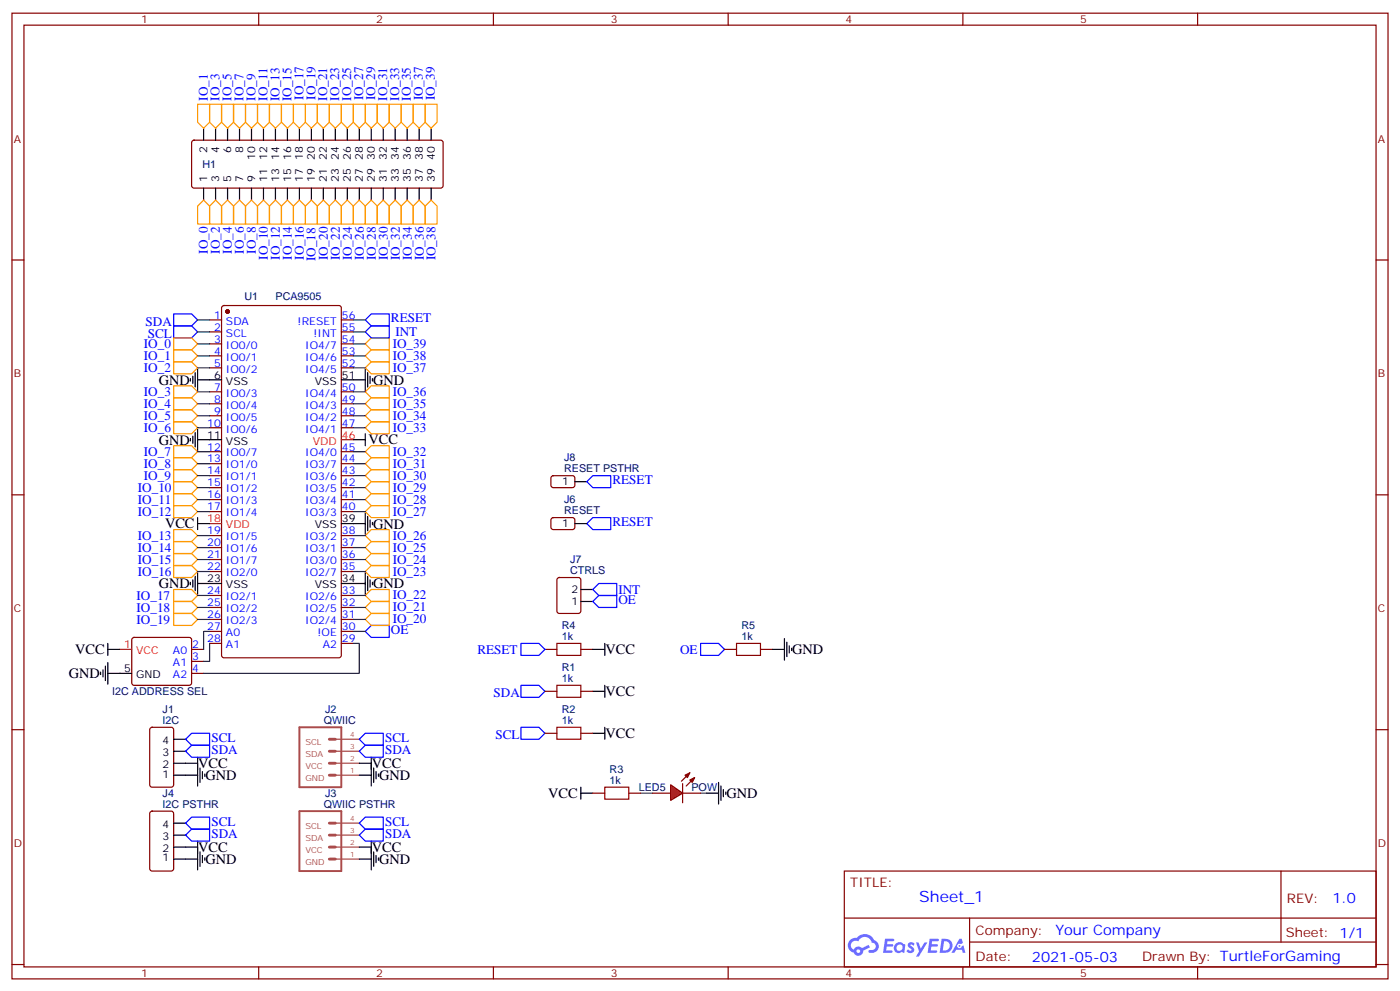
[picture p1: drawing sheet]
<svg xmlns="http://www.w3.org/2000/svg" width="412mm" height="292mm" viewBox="0 0 412 292" stroke-linecap="round" stroke-linejoin="round" font-family="sans-serif">
<g fill="none" stroke="#870000" stroke-width=".35">
<path d="M3.5 3.9h405.4v284.3h-405.4zM7.1 7.4h398.2v277.3h-398.2zM76.2 3.9v3.5M145.3 3.9v3.5M214.5 3.9v3.5M283.6 3.9v3.5M352.8 3.9v3.5M3.5 76.6h3.6M405.3 76.6h3.6M3.5 145.7h3.6M405.3 145.7h3.6M3.5 214.8h3.6"/>
<path d="M405.3 214.8h3.6M248.7 256.5h156.6v28.2h-156.6zM377.3 256.5v20.9M248.7 270.3h156.5M285.6 277.4h119.6M285.6 270.3v14.1M3.5 284h3.6M76.2 284.7v3.5M145.3 284.7v3.5M214.5 284.7v3.5M283.6 284.7v3.5M352.8 284.7v3.5"/>
<path d="M405.3 284h3.6"/>
</g>
<g fill="#5487ff">
<path d="M267.7 277.6a1.22 1.22 0 0 1 1.7 .3l-.4 .6a.47 .47 0 0 0-.3-.4 .47 .47 0 0 0-.5 .2l.1 .2a1.14 1.14 0 0 1 .8 1.8 1.14 1.14 0 0 1-1.9-.1l-.2-.1 .5-.6 .7 .4a.29 .29 0 0 0 .3-.2 .29 .29 0 0 0-.2-.3 1.04 1.04 0 0 1-.6-1.8z"/>
<path d="M260.7 276.4h2.4l.3 .2-.2 .5h-1.8l-.1 .9h1.5l.3 .4-.3 .3h-1.6l-.2 1.1 1.7 .1 .2 .3-.2 .3-2.6 .1z"/>
<path d="M273.8 276.4h2.4l.3 .2-.1 .5h-1.8l-.2 .9h1.6l.3 .4-.4 .3h-1.6l-.1 1.1 1.7 .1 .2 .3-.2 .3h-2.6z"/>
<path d="M282.6 276.4h.7l.3 1.3-.6 .3a.69 .69 0 0 0-1 .2 .69 .69 0 0 0 .4 1 .69 .69 0 0 0 .9-.6l.5-.3 .6 2.2h-.8l-.2-.8h-1.8l-.5 .8h-.8z"/>
<path d="M269.8 277.5h.8l.6 1.8 1.1-1.8h.9l-2.6 4.2h-.8l.9-1.6z"/>
<path d="M277.4 276.4l-.6 4.2h1.3a2.11 2.11 0 0 0 2.5-2.2 2.11 2.11 0 0 0-2.5-2zM278.1 277.1a1.39 1.39 0 0 1 1.7 1.5 1.39 1.39 0 0 1-1.8 1.2h-.3z"/>
<path d="M263.7 278a1.54 1.54 0 0 0-.1 2.2 1.54 1.54 0 0 0 2.2 .1l.6 .3 .3-2.3-.2-.3h-.4a1.49 1.49 0 0 0-2.4 0zM264 279a.94 .94 0 0 1 1.8 0 .94 .94 0 0 1-1.8 0z"/>
<path d="M250.4 276.8a2.18 2.18 0 0 0 1.1 3.7 1.44 1.44 0 0 0 1.6 .9 1.44 1.44 0 0 0 1.2-1.5l2-1-.5-.7-1.9 1a1.47 1.47 0 0 0-2.4 .4 1.39 1.39 0 0 1-.7-1.9 1.39 1.39 0 0 1 2-.5 2.12 2.12 0 0 1 2.2-1.3 2.12 2.12 0 0 1 1.9 1.7 1.14 1.14 0 0 1 1.1 1.4 1.14 1.14 0 0 1-1.7 .7 .43 .43 0 0 0-.5 .4 .43 .43 0 0 0 .4 .5 1.98 1.98 0 0 0 2.5-1.3 1.98 1.98 0 0 0-1.2-2.5 3.1 3.1 0 0 0-5.3-.7l-.9 .1zM252.3 280.1a.55 .55 0 0 1 1.1 0 .55 .55 0 0 1-1.1 0z"/>
<circle cx="282.6" cy="278.5" r=".26"/>
</g>
<path d="M174.6 203.6h3.6M174.6 215.9h3.6M178.2 201.8v3.5M178.2 214.1v3.6M171.1 233.5h3.5M171.1 231.8v3.5" fill="none" stroke="#000" stroke-width=".35"/>
<path d="M188.7 233.5h3.6M206.4 233.5h1.7" fill="none" stroke="#008700" stroke-width=".35"/>
<g fill="#870000" stroke="#870000" stroke-width=".35">
<path d="M203.2 229.7l1.4-.7-.7 1.4z"/>
<path d="M201.8 228.2l1.4-.7-.7 1.5z"/>
</g>
<path d="M192.3 233.5h5.3M201.1 233.5h5.3M201.1 230.7v5.7M203.2 227.5l-2.5 2.5M204.6 229l-2.5 2.4" fill="none" stroke="#870000" stroke-width=".35"/>
<path d="M197.6 231.1l3.5 2.4-3.5 2.2z" fill="#f00" stroke="#870000" stroke-width=".35"/>
<path d="M164 189.4h7.1v3.6h-7.1zM217 189.4h7v3.6h-7zM164 214.1h7.1v3.6h-7.1zM164 201.8h7.1v3.5h-7.1zM178.2 231.8h7v3.5h-7z" fill="none" stroke="#a10000" stroke-width=".35"/>
<g fill="none" stroke="#870000" stroke-width=".35">
<path d="M56.7 41.5l.4-.2h72.7l.5 .2 .2 .5v12.7l-.2 .5-.5 .2h-72.7l-.4-.2-.3-.5v-12.7zM61.7 94.2h3.6M61.7 97.7h3.6M65.5 90.2l.5-.2h33.8l.7 .4v102.6l-.4 .6-34.1 .1-.7-.5v-102.5zM100.5 94.2h3.6M100.5 97.7h3.6M61.7 101.2h3.6M61.7 104.8h3.6M61.7 108.3h3.6M61.7 115.4h3.6M61.7 118.9h3.6M100.5 101.2h3.6"/>
<path d="M100.5 104.8h3.6M100.5 108.3h3.6M100.5 115.4h3.6M100.5 118.9h3.6M61.7 122.4h3.6M61.7 125.9h3.6M61.7 133h3.6M61.7 136.5h3.6M100.5 122.4h3.6M100.5 125.9h3.6M100.5 133h3.6M100.5 136.5h3.6"/>
<path d="M61.7 140.1h3.6M61.7 143.6h3.6M61.7 147.1h3.6M61.7 150.6h3.6M61.7 157.7h3.6M100.5 140.1h3.6M100.5 143.6h3.6M100.5 147.1h3.6M100.5 150.6h3.6M100.5 157.7h3.6M162.5 152.6l.5-.2 5.9 .1 .4 .6v2.4l-.7 .4h-5.9l-.4-.7v-2.1zM162.5 140.3l.5-.2h5.9l.4 .7v2.3l-.7 .5-5.9-.1-.4-.6v-2.1z"/>
<path d="M61.7 161.2h3.6M61.7 164.7h3.6M61.7 168.3h3.6M61.7 175.3h3.6M61.7 178.9h3.6M100.5 161.2h3.6M100.5 164.7h3.6M100.5 168.3h3.6M100.5 175.3h3.6M100.5 178.9h3.6M164.3 170.2l.4-.2h5.7l.6 .5 .1 9.4-.5 .7h-5.9l-.6-.4-.1-9.5zM39 187.9l.5-.2h16.2l.5 .2 .2 .5v12.7l-.2 .5-.5 .2h-16.2l-.5-.2-.2-.5v-12.7z"/>
<path d="M56.4 191.2h3.6M56.4 198.3h3.6M56.4 194.7h3.6M61.7 182.4h3.6M61.7 185.9h3.6M61.7 189.4h3.6M100.5 182.4h3.6M100.5 185.9h3.6M100.5 189.4h3.6M160.5 191.2h3.5M171.1 191.2h3.5M213.4 191.2h3.6"/>
<path d="M224 191.2h3.5M44.3 214.3l.5-.2h5.6l.7 .5 .1 16.5-.5 .6-5.9 .1-.6-.5-.1-16.5zM160.5 215.9h3.5M160.5 203.6h3.5M171.1 215.9h3.5M171.1 203.6h3.5M44.3 239l.5-.2h5.6l.7 .5 .1 16.5-.5 .6-5.9 .1-.6-.5-.1-16.5zM174.6 233.5h3.6M185.2 233.5h3.5"/>
</g>
<g fill="none" stroke="#000" stroke-width=".35">
<path d="M60 37.7v3.6M63.5 37.7v3.6M67 37.7v3.6M70.6 37.7v3.6M74.1 37.7v3.6M77.6 37.7v3.6M81.1 37.7v3.6M84.7 37.7v3.6M88.2 37.7v3.6M91.7 37.7v3.6M95.2 37.7v3.6M98.8 37.7v3.6"/>
<path d="M102.3 37.7v3.6M105.8 37.7v3.6M109.4 37.7v3.6M112.9 37.7v3.6M116.4 37.7v3.6M119.9 37.7v3.6M123.5 37.7v3.6M127 37.7v3.6M60 55.4v3.5M63.5 55.4v3.5M67 55.4v3.5M70.6 55.4v3.5"/>
<path d="M74.1 55.4v3.5M77.6 55.4v3.5M81.1 55.4v3.5M84.7 55.4v3.5M88.2 55.4v3.5M91.7 55.4v3.5M95.2 55.4v3.5M98.8 55.4v3.5M102.3 55.4v3.5M105.8 55.4v3.5M109.4 55.4v3.5M112.9 55.4v3.5"/>
<path d="M116.4 55.4v3.5M119.9 55.4v3.5M123.5 55.4v3.5M127 55.4v3.5M56.1 111.5v.7M56.8 110.8v2.1M57.5 109.7v4.2M58.2 108.7v6.3M58.2 111.8h7.1M100.5 111.8h7.1M107.6 108.7v6.3M108.3 109.7v4.2"/>
<path d="M109 110.8v2.1M109.7 111.5v.7M56.1 129.1v.7M56.8 128.4v2.1M57.5 127.4v4.2M58.2 126.3v6.3M58.2 129.5h7.1M104.1 129.5h3.5M107.6 127.7v3.5M58.2 152.4v3.5M58.2 154.2h3.5M100.5 154.2h7.1"/>
<path d="M107.6 151v6.3M108.3 152v4.3M109 153.1v2.1M109.7 153.8v.7M169.3 154.2h3.6M169.3 141.8h3.6M56.1 171.4v.8M56.8 170.7v2.2M57.5 169.7v4.2M58.2 168.6v6.4M58.2 171.8h7.1M100.5 171.8h7.1"/>
<path d="M107.6 168.6v6.4M108.3 169.7v4.2M109 170.7v2.2M109.7 171.4v.8M171.1 177.1h3.5M171.1 173.6h3.5M29.6 197.9v.7M30.3 197.2v2.1M31 196.1v4.3M31.7 198.3h7.1M31.7 189.4v3.6M31.7 195.1v6.3"/>
<path d="M31.7 191.2h3.6M174.6 191.2h3.6M178.2 189.4v3.6M227.5 191.2h3.6M231.1 188v6.4M231.8 189.1v4.2M232.5 190.1v2.2M233.2 190.9v.7M51.2 217.7h3.5M51.2 228.2h7M51.2 224.7h7M51.2 221.2h3.5"/>
<path d="M58.2 223v8.4M58.9 226.1v4.3M59.6 227.2v2.1M60.3 227.9v.7M105.8 228.2h3.6M105.8 224.7h3.6M109.4 223v8.4M110.1 226.1v4.3M110.8 227.2v2.1M111.5 227.9v.7M208.1 233.5h3.6M211.7 230.4v6.3"/>
<path d="M212.4 231.4v4.3M213.1 232.5v2.1M213.8 233.2v.7M51.2 252.9h7M51.2 249.4h7M51.2 245.9h3.5M51.2 242.4h3.5M58.2 247.6v8.5M58.9 250.8v4.3M59.6 251.9v2.1M60.3 252.6v.7M105.8 252.9h3.6"/>
<path d="M105.8 249.4h3.6M109.4 247.6v8.5M110.1 250.8v4.3M110.8 251.9v2.1M111.5 252.6v.7"/>
</g>
<g fill="none" stroke="#00f" stroke-width=".35">
<path d="M51.2 92.4h5.2l1.8 1.8-1.8 1.8h-5.2zM51.2 96h5.2l1.8 1.7-1.8 1.8h-5.2zM107.6 94.2l1.8-1.8h5.3v3.6h-5.3zM109.4 96h5.3v3.5h-5.3l-1.8-1.8zM172.9 154.2l1.7-1.8h5.3v3.5h-5.3zM172.9 141.8l1.7-1.7h5.3v3.5h-5.3zM174.6 177.1l1.8-1.8h5.3v3.6h-5.3zM174.6 173.6l1.8-1.8h5.3v3.5h-5.3zM107.6 185.9l1.8-1.8h5.3v3.6h-5.3zM153.5 189.4h5.2l1.8 1.8-1.8 1.8h-5.2zM206.4 189.4h5.3l1.7 1.8-1.7 1.8h-5.3zM54.7 217.7l1.7-1.8h5.3v3.5h-5.3z"/>
<path d="M105.8 217.7l1.8-1.8h5.3v3.5h-5.3zM153.5 201.8h5.2l1.8 1.8-1.8 1.7h-5.2zM153.5 214.1h5.2l1.8 1.8-1.8 1.8h-5.2zM54.7 221.2l1.7-1.8h5.3v3.6h-5.3zM105.8 221.2l1.8-1.8h5.3v3.6h-5.3zM54.7 245.9l1.7-1.8h5.3v3.5h-5.3zM54.7 242.4l1.7-1.8h5.3v3.5h-5.3zM105.8 245.9l1.8-1.8h5.3v3.5h-5.3zM105.8 242.4l1.8-1.8h5.3v3.5h-5.3z"/>
</g>
<path d="M88.2 214.1h12.3v17.7h-12.3zM88.2 238.8h12.3v17.7h-12.3z" fill="none" stroke="#a64a4a" stroke-width=".56"/>
<path d="M97 217.7h1.8M97 221.2h1.8M97 224.7h1.8M97 228.2h1.8M97 245.9h1.8M97 249.4h1.8M97 252.9h1.8M97 242.4h1.8" fill="none" stroke="#a64a4a" stroke-width=".85"/>
<path d="M98.9 217.7h6.9M98.9 228.2h6.9M98.9 224.7h6.9M98.9 221.2h6.9M98.9 252.9h6.9M98.9 249.4h6.9M98.9 245.9h6.9M98.9 242.4h6.9" fill="none" stroke="#a64a4a" stroke-width=".35"/>
<g fill="none" stroke="#f90" stroke-width=".35">
<path d="M58.2 30.7h3.5v5.3l-1.7 1.7-1.8-1.7zM61.7 30.7h3.6v5.3l-1.8 1.7-1.8-1.7zM65.3 30.7h3.5v5.3l-1.8 1.7-1.7-1.7zM68.8 30.7h3.5v5.3l-1.7 1.7-1.8-1.7zM72.3 30.7h3.5v5.3l-1.7 1.7-1.8-1.7zM75.8 30.7h3.6v5.3l-1.8 1.7-1.8-1.7zM79.4 30.7h3.5v5.3l-1.8 1.7-1.7-1.7zM82.9 30.7h3.5v5.3l-1.7 1.7-1.8-1.7zM86.4 30.7h3.6v5.3l-1.8 1.7-1.8-1.7zM90 30.7h3.5v5.3l-1.8 1.7-1.7-1.7zM93.5 30.7h3.5v5.3l-1.8 1.7-1.7-1.7zM97 30.7h3.5v5.3l-1.7 1.7-1.8-1.7z"/>
<path d="M100.5 30.7h3.6v5.3l-1.8 1.7-1.8-1.7zM104.1 30.7h3.5v5.3l-1.8 1.7-1.7-1.7zM107.6 30.7h3.5v5.3l-1.7 1.7-1.8-1.7zM111.1 30.7h3.6v5.3l-1.8 1.7-1.8-1.7zM114.7 30.7h3.5v5.3l-1.8 1.7-1.7-1.7zM118.2 30.7h3.5v5.3l-1.8 1.7-1.7-1.7zM121.7 30.7h3.5v5.3l-1.7 1.7-1.8-1.7zM125.2 30.7h3.6v5.3l-1.8 1.7-1.8-1.7zM60 58.9l1.7 1.8v5.3h-3.5v-5.3zM63.5 58.9l1.8 1.8v5.3h-3.6v-5.3zM67 58.9l1.8 1.8v5.3h-3.5v-5.3zM70.6 58.9l1.7 1.8v5.3h-3.5v-5.3z"/>
<path d="M74.1 58.9l1.7 1.8v5.3h-3.5v-5.3zM77.6 58.9l1.8 1.8v5.3h-3.6v-5.3zM81.1 58.9l1.8 1.8v5.3h-3.5v-5.3zM84.7 58.9l1.7 1.8v5.3h-3.5v-5.3zM88.2 58.9l1.8 1.8v5.3h-3.6v-5.3zM91.7 58.9l1.8 1.8v5.3h-3.5v-5.3zM95.2 58.9l1.8 1.8v5.3h-3.5v-5.3zM98.8 58.9l1.7 1.8v5.3h-3.5v-5.3zM102.3 58.9l1.8 1.8v5.3h-3.6v-5.3zM109.4 58.9l1.7 1.8v5.3h-3.5v-5.3zM112.9 58.9l1.8 1.8v5.3h-3.6v-5.3zM116.4 58.9l1.8 1.8v5.3h-3.5v-5.3z"/>
<path d="M119.9 58.9l1.8 1.8v5.3h-3.5v-5.3zM123.5 58.9l1.7 1.8v5.3h-3.5v-5.3zM127 58.9l1.8 1.8v5.3h-3.6v-5.3zM104.1 60.7l1.7-1.8 1.8 1.8v5.3h-3.5zM51.2 99.5h5.2l1.8 1.7-1.8 1.8h-5.2zM51.2 103h5.2l1.8 1.8-1.8 1.7h-5.2zM51.2 106.5h5.2l1.8 1.8-1.8 1.8h-5.2zM51.2 113.6h5.2l1.8 1.8-1.8 1.7h-5.2zM51.2 117.1h5.2l1.8 1.8-1.8 1.7h-5.2zM107.6 118.9l1.8-1.8h5.3v3.5h-5.3zM107.6 115.4l1.8-1.8h5.3v3.5h-5.3zM107.6 101.2l1.8-1.7h5.3v3.5h-5.3z"/>
<path d="M107.6 104.8l1.8-1.8h5.3v3.5h-5.3zM107.6 108.3l1.8-1.8h5.3v3.6h-5.3zM51.2 120.6h5.2l1.8 1.8-1.8 1.8h-5.2zM51.2 124.2h5.2l1.8 1.7-1.8 1.8h-5.2zM51.2 131.2h5.2l1.8 1.8-1.8 1.8h-5.2zM51.2 138.3h5.2l1.8 1.8-1.8 1.7h-5.2zM51.2 134.8h5.2l1.8 1.7-1.8 1.8h-5.2zM107.6 125.9l1.8-1.7h5.3v3.5h-5.3zM107.6 122.4l1.8-1.8h5.3v3.6h-5.3zM107.6 136.5l1.8-1.7h5.3v3.5h-5.3zM107.6 133l1.8-1.8h5.3v3.6h-5.3zM109.4 138.3h5.3v3.5h-5.3l-1.8-1.7z"/>
<path d="M51.2 141.8h5.2l1.8 1.8-1.8 1.7h-5.2zM51.2 155.9h5.2l1.8 1.8-1.8 1.8h-5.2zM51.2 159.5h5.2l1.8 1.7-1.8 1.8h-5.2zM51.2 145.3h5.2l1.8 1.8-1.8 1.8h-5.2zM51.2 148.9h5.2l1.8 1.7-1.8 1.8h-5.2zM107.6 143.6l1.8-1.8h5.3v3.5h-5.3zM107.6 157.7l1.8-1.8h5.3v3.6h-5.3zM107.6 147.1l1.8-1.8h5.3v3.6h-5.3zM107.6 150.6l1.8-1.7h5.3v3.5h-5.3zM51.2 163h5.2l1.8 1.7-1.8 1.8h-5.2zM51.2 166.5h5.2l1.8 1.8-1.8 1.7h-5.2zM51.2 173.6h5.2l1.8 1.7-1.8 1.8h-5.2z"/>
<path d="M51.2 177.1h5.2l1.8 1.8-1.8 1.7h-5.2zM107.6 168.3l1.8-1.8h5.3v3.5h-5.3zM107.6 161.2l1.8-1.7h5.3v3.5h-5.3zM107.6 164.7l1.8-1.7h5.3v3.5h-5.3zM107.6 178.9l1.8-1.8h5.3v3.5h-5.3zM109.4 173.6h5.3v3.5h-5.3l-1.8-1.8zM51.2 180.6h5.2l1.8 1.8-1.8 1.7h-5.2zM107.6 182.4l1.8-1.8h5.3v3.5h-5.3z"/>
</g>
<circle cx="67" cy="91.7" r=".53" fill="#870000" stroke="#870000" stroke-width=".35"/>
<path d="M100.5 129.5h3.6M61.7 154.2h3.6M35.3 191.2h3.5" fill="none" stroke="#f00" stroke-width=".35"/>
<g fill="none" stroke="#008700" stroke-width=".35">
<path d="M58.2 94.2h3.5M58.2 97.7h3.5M104.1 94.2h3.5M104.1 97.7h3.5M58.2 101.2h3.5M58.2 104.8h3.5M58.2 108.3h3.5M58.2 115.4h3.5M58.2 118.9h3.5M104.1 101.2h3.5M104.1 104.8h3.5M104.1 108.3h3.5"/>
<path d="M104.1 115.4h3.5M104.1 118.9h3.5M58.2 122.4h3.5M58.2 125.9h3.5M58.2 133h3.5M58.2 136.5h3.5M104.1 122.4h3.5M104.1 125.9h3.5M104.1 133h3.5M104.1 136.5h3.5M58.2 143.6h3.5M58.2 140.1h3.5"/>
<path d="M58.2 147.1h3.5M58.2 150.6h3.5M58.2 157.7h3.5M104.1 143.6h3.5M104.1 140.1h3.5M104.1 147.1h3.5M104.1 150.6h3.5M104.1 157.7h3.5M58.2 161.2h3.5M58.2 164.7h3.5M58.2 168.3h3.5M58.2 175.3h3.5"/>
<path d="M58.2 178.9h3.5M104.1 161.2h3.5M104.1 164.7h3.5M104.1 168.3h3.5M104.1 175.3h3.5M104.1 178.9h3.5M58.2 182.4h3.5M61.7 185.9h-1.7v5.3M61.7 189.4v5.3h-1.7M104.1 189.4h1.7v8.9h-45.8M104.1 182.4h3.5M104.1 185.9h3.5"/>
</g>
<text font-size="4.6" fill="#00f" x="270.8" y="265.5">Sheet_1</text>
<g font-size="4.2">
<text x="46.7" y="113.3">GND</text>
<text x="109.9" y="113.3">GND</text>
<text x="46.7" y="130.9">GND</text>
<text x="108.6" y="130.8">VCC</text>
<text x="48.6" y="155.5">VCC</text>
<text x="109.9" y="155.6">GND</text>
<text x="46.7" y="173.2">GND</text>
<text x="109.9" y="173.3">GND</text>
<text x="22.1" y="192.6">VCC</text>
<text x="178.3" y="192.6">VCC</text>
<text x="233.4" y="192.7">GND</text>
<text x="20.3" y="199.7">GND</text>
<text x="178.3" y="205">VCC</text>
<text x="178.3" y="217.3">VCC</text>
<text x="58.4" y="226.2">VCC</text>
<text x="109.5" y="226.2">VCC</text>
<text x="60.5" y="229.7">GND</text>
<text x="111.7" y="229.7">GND</text>
<text x="161.5" y="234.9">VCC</text>
<text x="214" y="235">GND</text>
<text x="58.4" y="250.9">VCC</text>
<text x="109.5" y="250.9">VCC</text>
<text x="60.5" y="254.4">GND</text>
<text x="111.7" y="254.4">GND</text>
</g>
<g font-size="4.2" fill="#00f">
<text x="392.5" y="265.7">1.0</text>
<text x="310.9" y="275.3">Your Company</text>
<text x="304" y="283.1">2021-05-03</text>
</g>
<g font-size="3.9" fill="#00f">
<text x="61.2" y="29.7" transform="rotate(-90 61.2 29.7)">IO_1</text>
<text x="64.7" y="29.7" transform="rotate(-90 64.7 29.7)">IO_3</text>
<text x="68.2" y="29.6" transform="rotate(-90 68.2 29.6)">IO_5</text>
<text x="71.7" y="29.7" transform="rotate(-90 71.7 29.7)">IO_7</text>
<text x="75.3" y="29.7" transform="rotate(-90 75.3 29.7)">IO_9</text>
<text x="78.8" y="29.6" transform="rotate(-90 78.8 29.6)">IO_11</text>
<text x="82.3" y="29.8" transform="rotate(-90 82.3 29.8)">IO_13</text>
<text x="85.8" y="29.8" transform="rotate(-90 85.8 29.8)">IO_15</text>
<text x="89.4" y="29.4" transform="rotate(-90 89.4 29.4)">IO_17</text>
<text x="93" y="29.4" transform="rotate(-90 93 29.4)">IO_19</text>
<text x="96.4" y="29.7" transform="rotate(-90 96.4 29.7)">IO_21</text>
<text x="99.9" y="29.7" transform="rotate(-90 99.9 29.7)">IO_23</text>
<text x="103.4" y="29.7" transform="rotate(-90 103.4 29.7)">IO_25</text>
<text x="107" y="29.6" transform="rotate(-90 107 29.6)">IO_27</text>
<text x="110.5" y="29.6" transform="rotate(-90 110.5 29.6)">IO_29</text>
<text x="114" y="29.7" transform="rotate(-90 114 29.7)">IO_31</text>
<text x="117.5" y="29.7" transform="rotate(-90 117.5 29.7)">IO_33</text>
<text x="121.1" y="29.7" transform="rotate(-90 121.1 29.7)">IO_35</text>
<text x="124.6" y="29.6" transform="rotate(-90 124.6 29.6)">IO_37</text>
<text x="128.1" y="29.6" transform="rotate(-90 128.1 29.6)">IO_39</text>
<text x="61.3" y="74.7" transform="rotate(-90 61.3 74.7)">IO_0</text>
<text x="64.8" y="74.7" transform="rotate(-90 64.8 74.7)">IO_2</text>
<text x="68.3" y="74.7" transform="rotate(-90 68.3 74.7)">IO_4</text>
<text x="71.8" y="74.7" transform="rotate(-90 71.8 74.7)">IO_6</text>
<text x="75.4" y="74.7" transform="rotate(-90 75.4 74.7)">IO_8</text>
<text x="78.9" y="76.5" transform="rotate(-90 78.9 76.5)">IO_10</text>
<text x="82.4" y="76.5" transform="rotate(-90 82.4 76.5)">IO_12</text>
<text x="86" y="76.5" transform="rotate(-90 86 76.5)">IO_14</text>
<text x="89.5" y="76.5" transform="rotate(-90 89.5 76.5)">IO_16</text>
<text x="93" y="76.9" transform="rotate(-90 93 76.9)">IO_18</text>
<text x="96.6" y="76.7" transform="rotate(-90 96.6 76.7)">IO_20</text>
<text x="100.1" y="76.7" transform="rotate(-90 100.1 76.7)">IO_22</text>
<text x="103.7" y="76.7" transform="rotate(-90 103.7 76.7)">IO_24</text>
<text x="107.2" y="76.7" transform="rotate(-90 107.2 76.7)">IO_26</text>
<text x="110.7" y="76.7" transform="rotate(-90 110.7 76.7)">IO_28</text>
<text x="114.2" y="76.7" transform="rotate(-90 114.2 76.7)">IO_30</text>
<text x="117.8" y="76.7" transform="rotate(-90 117.8 76.7)">IO_32</text>
<text x="121.3" y="76.7" transform="rotate(-90 121.3 76.7)">IO_34</text>
<text x="124.8" y="76.7" transform="rotate(-90 124.8 76.7)">IO_36</text>
<text x="128.3" y="76.7" transform="rotate(-90 128.3 76.7)">IO_38</text>
<text x="42.9" y="96">SDA</text>
<text x="115.2" y="94.9">RESET</text>
<text x="43.6" y="99.5">SCL</text>
<text x="116.5" y="99">INT</text>
<text x="42.4" y="102.5">IO_0</text>
<text x="42.4" y="106.1">IO_1</text>
<text x="115.7" y="105.9">IO_38</text>
<text x="115.7" y="102.4">IO_39</text>
<text x="42.4" y="109.6">IO_2</text>
<text x="115.7" y="109.5">IO_37</text>
<text x="42.4" y="116.6">IO_3</text>
<text x="115.7" y="116.5">IO_36</text>
<text x="42.4" y="120.2">IO_4</text>
<text x="42.4" y="123.7">IO_5</text>
<text x="115.7" y="123.6">IO_34</text>
<text x="115.7" y="120.1">IO_35</text>
<text x="42.4" y="127.2">IO_6</text>
<text x="115.7" y="127.1">IO_33</text>
<text x="42.4" y="134.3">IO_7</text>
<text x="42.4" y="137.8">IO_8</text>
<text x="115.7" y="134.2">IO_32</text>
<text x="115.7" y="137.7">IO_31</text>
<text x="42.4" y="141.3">IO_9</text>
<text x="115.7" y="141.2">IO_30</text>
<text x="180.4" y="142.5">RESET</text>
<text x="40.6" y="144.9">IO_10</text>
<text x="40.6" y="148.4">IO_11</text>
<text x="115.7" y="144.8">IO_29</text>
<text x="115.7" y="148.3">IO_28</text>
<text x="40.6" y="151.9">IO_12</text>
<text x="115.7" y="151.8">IO_27</text>
<text x="180.4" y="154.9">RESET</text>
<text x="40.6" y="159">IO_13</text>
<text x="115.7" y="158.9">IO_26</text>
<text x="40.6" y="166">IO_15</text>
<text x="40.6" y="162.5">IO_14</text>
<text x="115.7" y="165.9">IO_24</text>
<text x="115.7" y="162.4">IO_25</text>
<text x="40.6" y="169.6">IO_16</text>
<text x="115.7" y="169.4">IO_23</text>
<text x="40.2" y="176.6">IO_17</text>
<text x="115.7" y="176.5">IO_22</text>
<text x="182.2" y="174.8">INT</text>
<text x="182.2" y="177.8">OE</text>
<text x="40.2" y="180.1">IO_18</text>
<text x="40.2" y="183.6">IO_19</text>
<text x="115.7" y="180">IO_21</text>
<text x="115.7" y="183.6">IO_20</text>
<text x="115.2" y="186.6">OE</text>
<text x="140.6" y="192.5">RESET</text>
<text x="200.3" y="192.5">OE</text>
<text x="145.4" y="205.3">SDA</text>
<text x="62.3" y="218.5">SCL</text>
<text x="113.4" y="218.5">SCL</text>
<text x="146" y="217.7">SCL</text>
<text x="62.3" y="222">SDA</text>
<text x="113.4" y="222">SDA</text>
<text x="62.3" y="243.2">SCL</text>
<text x="113.4" y="243.2">SCL</text>
<text x="62.3" y="246.7">SDA</text>
<text x="113.4" y="246.7">SDA</text>
</g>
<g font-size="3.9" fill="#800">
<text x="250.5" y="261.1">TITLE:</text>
<text x="379.1" y="265.7">REV:</text>
<text x="287.4" y="275.3">Company:</text>
<text x="378.7" y="275.9">Sheet: 1/1</text>
<text x="287.4" y="282.9">Date:</text>
<text x="336.4" y="283">Drawn By: TurtleForGaming</text>
</g>
<g font-size="3.2" fill="#800">
<text x="41.6" y="6.9">1</text>
<text x="110.8" y="6.9">2</text>
<text x="179.9" y="6.9">3</text>
<text x="249.1" y="6.9">4</text>
<text x="318.2" y="6.9">5</text>
<text x="4.1" y="42">A</text>
<text x="405.9" y="42">A</text>
<text x="4.1" y="111.1">B</text>
<text x="405.9" y="111.1">B</text>
<text x="4.1" y="180.3">C</text>
<text x="405.9" y="180.3">C</text>
<text x="4.1" y="249.4">D</text>
<text x="405.9" y="249.4">D</text>
<text x="41.6" y="287.7">1</text>
<text x="110.8" y="287.7">2</text>
<text x="179.9" y="287.7">3</text>
<text x="249.1" y="287.7">4</text>
<text x="318.2" y="287.7">5</text>
</g>
<g font-size="3.2">
<text x="61" y="45.1" transform="rotate(-90 61 45.1)">2</text>
<text x="64.6" y="45.1" transform="rotate(-90 64.6 45.1)">4</text>
<text x="68.1" y="45.1" transform="rotate(-90 68.1 45.1)">6</text>
<text x="71.6" y="45.1" transform="rotate(-90 71.6 45.1)">8</text>
<text x="75.1" y="47.1" transform="rotate(-90 75.1 47.1)">10</text>
<text x="78.7" y="47.1" transform="rotate(-90 78.7 47.1)">12</text>
<text x="82.2" y="47.1" transform="rotate(-90 82.2 47.1)">14</text>
<text x="85.7" y="47.1" transform="rotate(-90 85.7 47.1)">16</text>
<text x="89.3" y="47.1" transform="rotate(-90 89.3 47.1)">18</text>
<text x="92.8" y="47.1" transform="rotate(-90 92.8 47.1)">20</text>
<text x="96.3" y="47.1" transform="rotate(-90 96.3 47.1)">22</text>
<text x="99.8" y="47.1" transform="rotate(-90 99.8 47.1)">24</text>
<text x="103.4" y="47.1" transform="rotate(-90 103.4 47.1)">26</text>
<text x="106.9" y="47.1" transform="rotate(-90 106.9 47.1)">28</text>
<text x="110.4" y="47.1" transform="rotate(-90 110.4 47.1)">30</text>
<text x="113.9" y="47.1" transform="rotate(-90 113.9 47.1)">32</text>
<text x="117.5" y="47.1" transform="rotate(-90 117.5 47.1)">34</text>
<text x="121" y="47.1" transform="rotate(-90 121 47.1)">36</text>
<text x="124.5" y="47.1" transform="rotate(-90 124.5 47.1)">38</text>
<text x="128.1" y="47.1" transform="rotate(-90 128.1 47.1)">40</text>
<text x="61" y="53.6" transform="rotate(-90 61 53.6)">1</text>
<text x="64.6" y="53.6" transform="rotate(-90 64.6 53.6)">3</text>
<text x="68.1" y="53.6" transform="rotate(-90 68.1 53.6)">5</text>
<text x="71.6" y="53.6" transform="rotate(-90 71.6 53.6)">7</text>
<text x="75.1" y="53.6" transform="rotate(-90 75.1 53.6)">9</text>
<text x="78.7" y="53.6" transform="rotate(-90 78.7 53.6)">11</text>
<text x="82.2" y="53.6" transform="rotate(-90 82.2 53.6)">13</text>
<text x="85.7" y="53.6" transform="rotate(-90 85.7 53.6)">15</text>
<text x="89.3" y="53.6" transform="rotate(-90 89.3 53.6)">17</text>
<text x="92.8" y="53.6" transform="rotate(-90 92.8 53.6)">19</text>
<text x="96.3" y="53.6" transform="rotate(-90 96.3 53.6)">21</text>
<text x="99.8" y="53.6" transform="rotate(-90 99.8 53.6)">23</text>
<text x="103.4" y="53.6" transform="rotate(-90 103.4 53.6)">25</text>
<text x="106.9" y="53.6" transform="rotate(-90 106.9 53.6)">27</text>
<text x="110.4" y="53.6" transform="rotate(-90 110.4 53.6)">29</text>
<text x="113.9" y="53.6" transform="rotate(-90 113.9 53.6)">31</text>
<text x="117.5" y="53.6" transform="rotate(-90 117.5 53.6)">33</text>
<text x="121" y="53.6" transform="rotate(-90 121 53.6)">35</text>
<text x="124.5" y="53.6" transform="rotate(-90 124.5 53.6)">37</text>
<text x="128.1" y="53.6" transform="rotate(-90 128.1 53.6)">39</text>
<text x="63.1" y="111.5">6</text>
<text x="66.6" y="113.2">VSS</text>
<text x="92.7" y="113.2">VSS</text>
<text x="100.7" y="111.5">51</text>
<text x="61.1" y="129.1">11</text>
<text x="66.6" y="130.9">VSS</text>
<text x="165.6" y="142.9">1</text>
<text x="92.7" y="155.6">VSS</text>
<text x="100.7" y="153.8">39</text>
<text x="165.6" y="155.2">1</text>
<text x="61.1" y="171.4">23</text>
<text x="66.6" y="173.2">VSS</text>
<text x="92.7" y="173.2">VSS</text>
<text x="100.7" y="171.4">34</text>
<text x="168.4" y="178.2">1</text>
<text x="168.4" y="174.6">2</text>
<text x="36.6" y="197.9">5</text>
<text x="40.1" y="199.7">GND</text>
<text x="47.8" y="219.1">4</text>
<text x="47.8" y="226.1">2</text>
<text x="47.8" y="222.6">3</text>
<text x="47.8" y="229">1</text>
<text x="47.8" y="243.8">4</text>
<text x="47.8" y="250.8">2</text>
<text x="47.8" y="247.3">3</text>
<text x="47.8" y="253.6">1</text>
</g>
<g font-size="3.2" fill="#000080">
<text x="59.6" y="49.6">H1</text>
<text x="72" y="88.2">U1</text>
<text x="81.2" y="88.2">PCA9505</text>
<text x="166.2" y="135.7">J8</text>
<text x="166.2" y="139">RESET PSTHR</text>
<text x="166.2" y="148.1">J6</text>
<text x="166.2" y="151.3">RESET</text>
<text x="167.9" y="165.8">J7</text>
<text x="167.9" y="169">CTRLS</text>
<text x="165.5" y="185.2">R4</text>
<text x="218.4" y="185.2">R5</text>
<text x="165.5" y="188.4">1k</text>
<text x="218.4" y="188.4">1k</text>
<text x="165.5" y="197.5">R1</text>
<text x="165.5" y="200.7">1k</text>
<text x="33.1" y="204.7">I2C ADDRESS SEL</text>
<text x="47.9" y="209.9">J1</text>
<text x="95.8" y="209.8">J2</text>
<text x="165.5" y="209.8">R2</text>
<text x="47.9" y="213.1">I2C</text>
<text x="95.4" y="213.1">QWIIC</text>
<text x="165.5" y="213.1">1k</text>
<text x="179.6" y="227.5">R3</text>
<text x="179.6" y="230.7">1k</text>
<text x="188.1" y="232.9">LED5</text>
<text x="203.7" y="232.9">POW</text>
<text x="47.9" y="237.8">I2C PSTHR</text>
<text x="47.9" y="234.6">J4</text>
<text x="95.4" y="237.8">QWIIC PSTHR</text>
<text x="95.8" y="234.5">J3</text>
</g>
<g font-size="3.2" fill="#00f">
<text x="63.1" y="93.8">1</text>
<text x="66.6" y="95.6">SDA</text>
<text x="87.6" y="95.6">!RESET</text>
<text x="100.7" y="93.8">56</text>
<text x="63.1" y="97.4">2</text>
<text x="63.1" y="100.9">3</text>
<text x="66.6" y="99.1">SCL</text>
<text x="92.3" y="99.1">!INT</text>
<text x="100.7" y="100.9">54</text>
<text x="100.7" y="97.4">55</text>
<text x="63.1" y="104.4">4</text>
<text x="63.1" y="107.9">5</text>
<text x="66.6" y="102.7">IO0/0</text>
<text x="66.6" y="106.2">IO0/1</text>
<text x="89.9" y="106.2">IO4/6</text>
<text x="89.9" y="102.7">IO4/7</text>
<text x="100.7" y="107.9">52</text>
<text x="100.7" y="104.4">53</text>
<text x="66.6" y="109.7">IO0/2</text>
<text x="89.9" y="109.7">IO4/5</text>
<text x="63.1" y="115">7</text>
<text x="63.1" y="118.5">8</text>
<text x="66.6" y="116.8">IO0/3</text>
<text x="89.9" y="116.8">IO4/4</text>
<text x="100.7" y="118.5">49</text>
<text x="100.7" y="115">50</text>
<text x="61.1" y="125.6">10</text>
<text x="63.1" y="122.1">9</text>
<text x="66.6" y="120.3">IO0/4</text>
<text x="66.6" y="123.8">IO0/5</text>
<text x="89.9" y="123.8">IO4/2</text>
<text x="89.9" y="120.3">IO4/3</text>
<text x="100.7" y="125.6">47</text>
<text x="100.7" y="122.1">48</text>
<text x="66.6" y="127.4">IO0/6</text>
<text x="89.9" y="127.4">IO4/1</text>
<text x="61.1" y="132.6">12</text>
<text x="61.1" y="136.2">13</text>
<text x="66.6" y="134.4">IO0/7</text>
<text x="66.6" y="137.9">IO1/0</text>
<text x="89.9" y="137.9">IO3/7</text>
<text x="89.9" y="134.4">IO4/0</text>
<text x="100.7" y="136.2">44</text>
<text x="100.7" y="132.6">45</text>
<text x="61.1" y="139.7">14</text>
<text x="61.1" y="143.2">15</text>
<text x="66.6" y="141.5">IO1/1</text>
<text x="89.9" y="141.5">IO3/6</text>
<text x="100.7" y="143.2">42</text>
<text x="100.7" y="139.7">43</text>
<text x="61.1" y="146.8">16</text>
<text x="66.6" y="145">IO1/2</text>
<text x="66.6" y="148.5">IO1/3</text>
<text x="89.9" y="148.5">IO3/4</text>
<text x="89.9" y="145">IO3/5</text>
<text x="100.7" y="146.8">41</text>
<text x="61.1" y="150.3">17</text>
<text x="66.6" y="152">IO1/4</text>
<text x="89.9" y="152">IO3/3</text>
<text x="100.7" y="150.3">40</text>
<text x="61.1" y="157.3">19</text>
<text x="61.1" y="160.9">20</text>
<text x="66.6" y="159.1">IO1/5</text>
<text x="89.9" y="159.1">IO3/2</text>
<text x="100.7" y="160.9">37</text>
<text x="100.7" y="157.3">38</text>
<text x="61.1" y="164.4">21</text>
<text x="61.1" y="167.9">22</text>
<text x="66.6" y="162.6">IO1/6</text>
<text x="66.6" y="166.2">IO1/7</text>
<text x="89.9" y="166.2">IO3/0</text>
<text x="89.9" y="162.6">IO3/1</text>
<text x="100.7" y="167.9">35</text>
<text x="100.7" y="164.4">36</text>
<text x="66.6" y="169.7">IO2/0</text>
<text x="89.9" y="169.7">IO2/7</text>
<text x="61.1" y="175">24</text>
<text x="61.1" y="178.5">25</text>
<text x="66.6" y="176.7">IO2/1</text>
<text x="89.9" y="176.7">IO2/6</text>
<text x="100.7" y="178.5">32</text>
<text x="100.7" y="175">33</text>
<text x="61.1" y="182">26</text>
<text x="61.1" y="185.6">27</text>
<text x="66.6" y="180.3">IO2/2</text>
<text x="66.6" y="183.8">IO2/3</text>
<text x="89.9" y="183.8">IO2/4</text>
<text x="89.9" y="180.3">IO2/5</text>
<text x="100.7" y="185.6">30</text>
<text x="100.7" y="182">31</text>
<text x="56.6" y="190.9">2</text>
<text x="61.1" y="189.1">28</text>
<text x="66.6" y="187.3">A0</text>
<text x="66.6" y="190.9">A1</text>
<text x="93.5" y="187.3">!OE</text>
<text x="95.1" y="190.9">A2</text>
<text x="100.7" y="189.1">29</text>
<text x="51" y="192.6">A0</text>
<text x="51" y="196.1">A1</text>
<text x="56.6" y="197.9">4</text>
<text x="56.6" y="194.4">3</text>
<text x="51" y="199.7">A2</text>
</g>
<g font-size="3.2" fill="#f00">
<text x="92.2" y="130.9">VDD</text>
<text x="100.7" y="129.1">46</text>
<text x="61.1" y="153.8">18</text>
<text x="66.6" y="155.6">VDD</text>
<text x="36.6" y="190.9">1</text>
<text x="40.1" y="192.6">VCC</text>
</g>
<g font-size="2.5" fill="#a54b4b">
<text x="90" y="219.4">SCL</text>
<text x="90" y="223">SDA</text>
<text x="90" y="226.5">VCC</text>
<text x="90" y="230">GND</text>
<text x="90" y="244.1">SCL</text>
<text x="90" y="247.6">SDA</text>
<text x="90" y="251.2">VCC</text>
<text x="90" y="254.7">GND</text>
</g>
<g font-size="2.1" fill="#a54b4b">
<text x="103.2" y="220.5">3</text>
<text x="103.2" y="217">4</text>
<text x="103.2" y="227.6">1</text>
<text x="103.2" y="224">2</text>
<text x="103.2" y="245.2">3</text>
<text x="103.2" y="241.7">4</text>
<text x="103.2" y="248.7">2</text>
<text x="103.2" y="252.2">1</text>
</g>
</svg>
